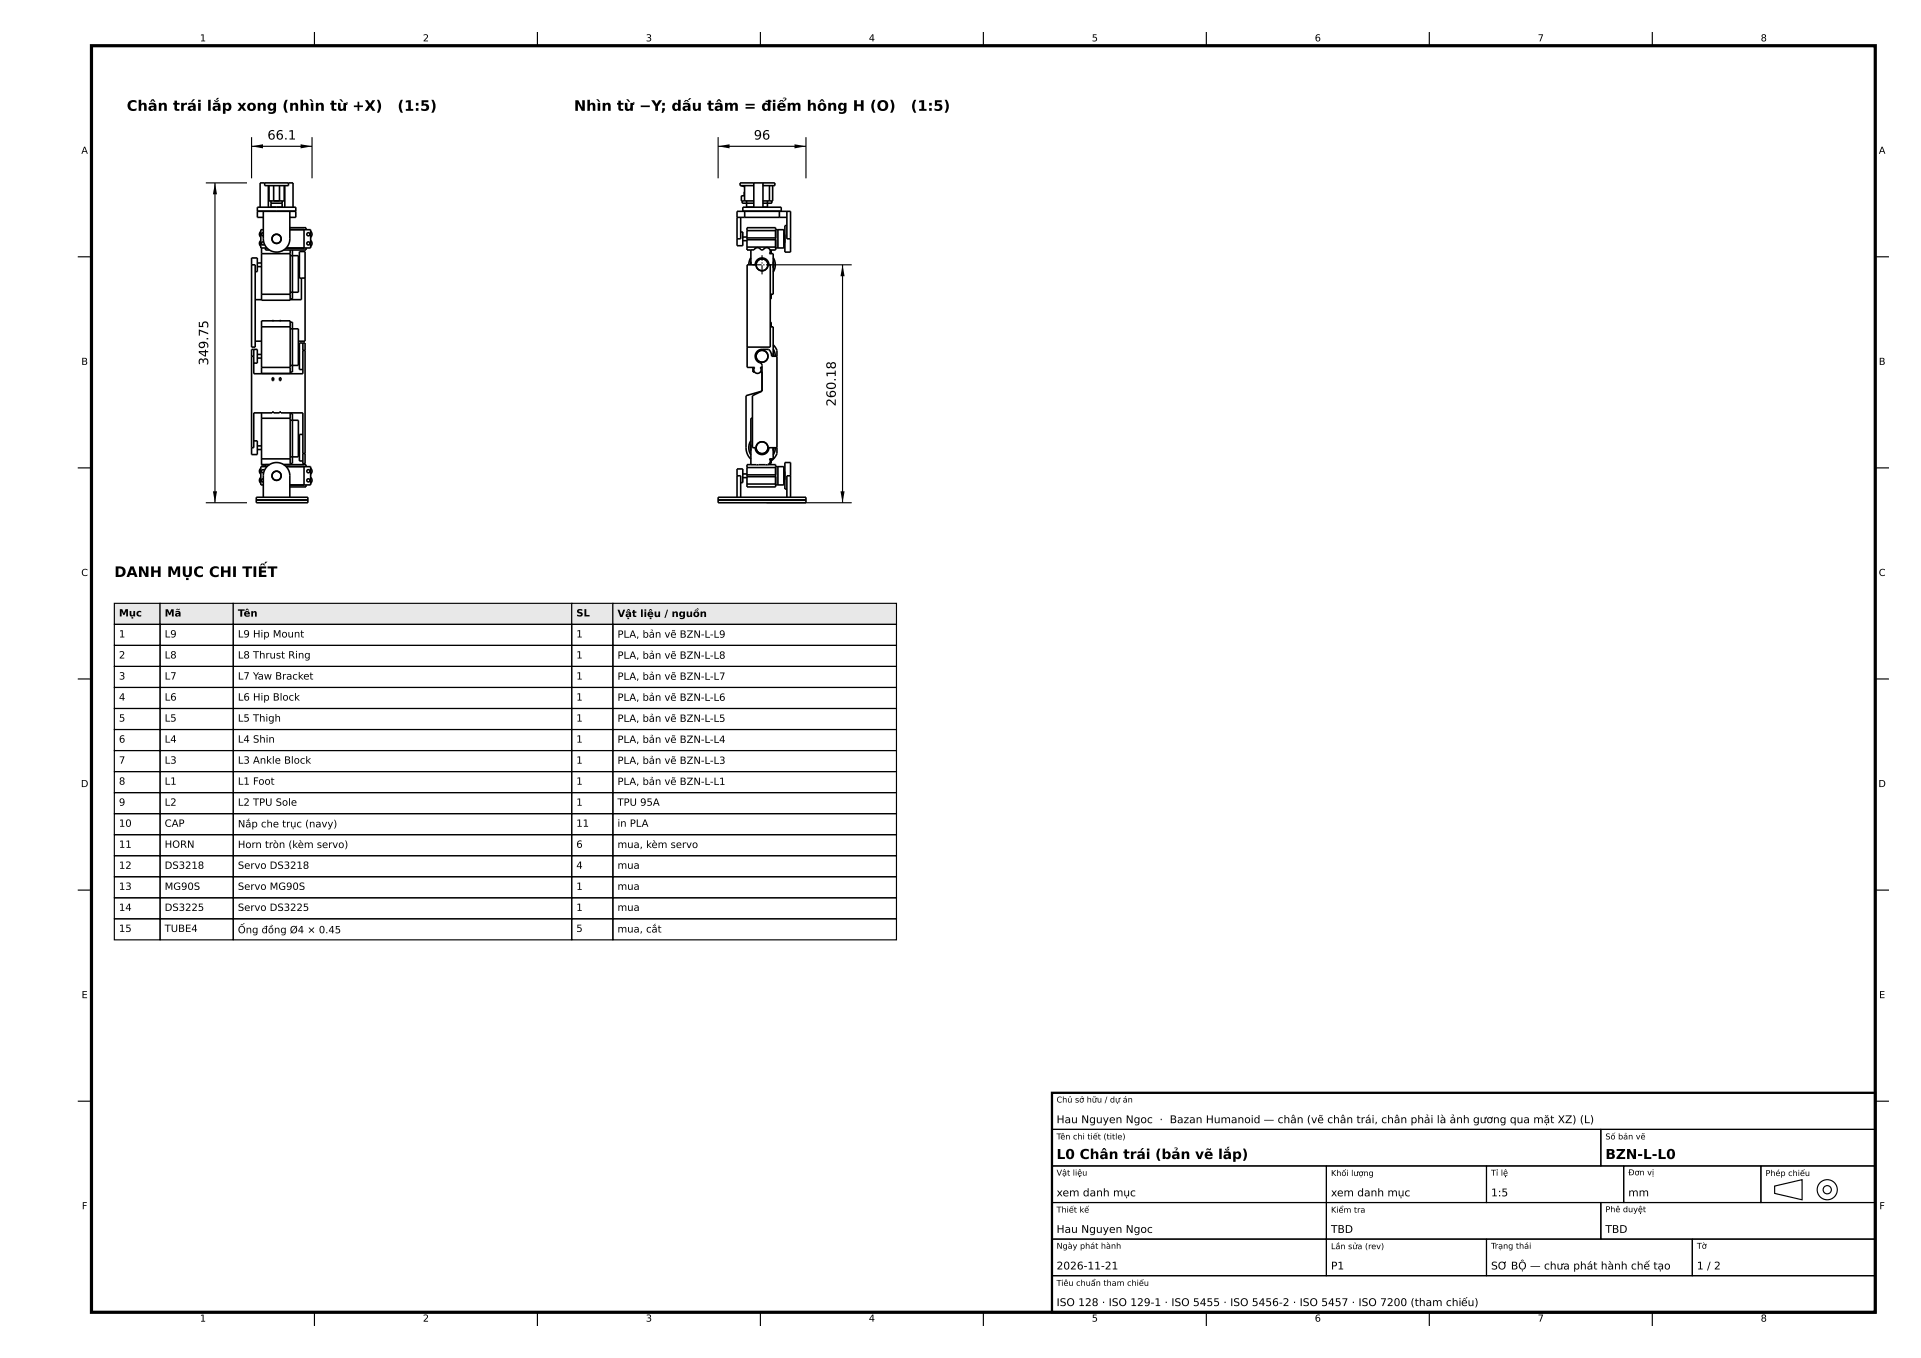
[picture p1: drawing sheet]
<svg xmlns="http://www.w3.org/2000/svg" width="420mm" height="297mm" viewBox="0 0 420 297" stroke-linecap="round" stroke-linejoin="round" font-family="sans-serif">
<path d="M47 40l.4 2.5h-.8zM55 32l2.5-.4v.9zM65.7 31.6l2.5 .4-2.5 .5zM157 32l2.5-.4v.9zM173.7 31.6l2.5 .4-2.5 .5zM184.2 57.9l.5 2.5h-.9zM46.6 107.5h.8l-.4 2.5zM183.8 107.5h.9l-.5 2.5z" fill="#000"/>
<g fill="#e8e8e8" stroke="#000" stroke-width=".25">
<path d="M25 132h10v4.6h-10z"/>
<path d="M35 132h16v4.6h-16z"/>
<path d="M51 132h74v4.6h-74z"/>
<path d="M125 132h9v4.6h-9z"/>
<path d="M134 132h62v4.6h-62z"/>
</g>
<g fill="none" stroke="#000" stroke-width=".25">
<path d="M68.8 7v3M117.5 7v3M166.3 7v3M215 7v3M263.8 7v3M312.5 7v3M361.2 7v3M45 40h9M47 40v70M55 30v9M55 32h13.2M68.2 30v9"/>
<path d="M157 32h19.2M157 30v9M176.2 30v9M17 56.2h3M167.6 57.9h18.6M184.2 57.9v52.1M410 56.2h3M17 102.3h3M45 110h9M167.6 110h18.6M410 102.3h3M25 136.6h10v4.6h-10z"/>
<path d="M35 136.6h16v4.6h-16zM51 136.6h74v4.6h-74zM125 136.6h9v4.6h-9zM134 136.6h62v4.6h-62zM17 148.5h3M25 141.2h10v4.6h-10zM25 145.8h10v4.6h-10zM25 150.4h10v4.6h-10zM25 155h10v4.6h-10zM25 159.6h10v4.6h-10zM35 141.2h16v4.6h-16zM35 145.8h16v4.6h-16z"/>
<path d="M35 150.4h16v4.6h-16zM35 155h16v4.6h-16zM35 159.6h16v4.6h-16zM51 141.2h74v4.6h-74zM51 145.8h74v4.6h-74zM51 150.4h74v4.6h-74zM51 155h74v4.6h-74zM51 159.6h74v4.6h-74zM125 141.2h9v4.6h-9zM125 145.8h9v4.6h-9zM125 150.4h9v4.6h-9zM125 155h9v4.6h-9z"/>
<path d="M125 159.6h9v4.6h-9zM134 141.2h62v4.6h-62zM134 145.8h62v4.6h-62zM134 150.4h62v4.6h-62zM134 155h62v4.6h-62zM134 159.6h62v4.6h-62zM410 148.5h3M25 164.2h10v4.6h-10zM25 168.8h10v4.6h-10zM25 173.4h10v4.6h-10zM25 178h10v4.6h-10zM35 164.2h16v4.6h-16z"/>
<path d="M35 168.8h16v4.6h-16zM35 173.4h16v4.6h-16zM35 178h16v4.6h-16zM51 164.2h74v4.6h-74zM51 168.8h74v4.6h-74zM51 173.4h74v4.6h-74zM51 178h74v4.6h-74zM125 164.2h9v4.6h-9zM125 168.8h9v4.6h-9zM125 173.4h9v4.6h-9zM125 178h9v4.6h-9zM134 164.2h62v4.6h-62z"/>
<path d="M134 168.8h62v4.6h-62zM134 173.4h62v4.6h-62zM134 178h62v4.6h-62zM17 194.7h3M25 182.6h10v4.6h-10zM25 187.2h10v4.6h-10zM25 191.8h10v4.6h-10zM25 196.4h10v4.6h-10zM35 182.6h16v4.6h-16zM35 187.2h16v4.6h-16zM35 191.8h16v4.6h-16zM35 196.4h16v4.6h-16z"/>
<path d="M51 182.6h74v4.6h-74zM51 187.2h74v4.6h-74zM51 191.8h74v4.6h-74zM51 196.4h74v4.6h-74zM125 182.6h9v4.6h-9zM125 187.2h9v4.6h-9zM125 191.8h9v4.6h-9zM125 196.4h9v4.6h-9zM134 182.6h62v4.6h-62zM134 187.2h62v4.6h-62zM134 191.8h62v4.6h-62zM134 196.4h62v4.6h-62z"/>
<path d="M410 194.7h3M25 201h10v4.6h-10zM35 201h16v4.6h-16zM51 201h74v4.6h-74zM125 201h9v4.6h-9zM134 201h62v4.6h-62zM230 239h180v8h-180zM17 240.8h3M230 247h120v8h-120zM230 255h60v8h-60zM290 255h35v8h-35zM325 255h30v8h-30z"/>
<path d="M350 247h60v8h-60zM355 255h30v8h-30zM385 255h25v8h-25zM388 259.4l6-1.4v4.4l-6-1.4zM410 240.8h3M230 263h60v8h-60zM230 271h60v8h-60zM230 279h180v8h-180zM290 263h60v8h-60zM290 271h35v8h-35zM325 271h45v8h-45zM350 263h60v8h-60z"/>
<path d="M370 271h40v8h-40zM68.8 287v3M117.5 287v3M166.3 287v3M215 287v3M263.8 287v3M312.5 287v3M361.2 287v3"/>
<circle cx="399.5" cy="260.2" r="2.2"/>
<circle cx="399.5" cy="260.2" r=".9"/>
</g>
<path d="M20 10h390v277h-390z" fill="none" stroke="#000" stroke-width=".7" stroke-linecap="butt"/>
<path d="M230 239h180v48h-180z" fill="none" stroke="#000" stroke-width=".5"/>
<g fill="none" stroke="#000" stroke-width=".35">
<path d="M57.9 40v.6h5.2v-.6M164.8 40v5.3h-1.6v-1.4M166.8 40v5.3h1v-1.4M55 57.9v-1.5h1.3v3h-.5M55 57.9h.8v18h-.8zM56.3 58.3h.9M56.3 57.5h.9M56.3 46.2h8.4M56.3 46.2h1.3M56.9 45.3v-5.3h7.2v5.3M57 52.6a.8 .8 0 0 0 0 1.3M57 50.6a.8 .8 0 0 0 0 1.3"/>
<path d="M57.2 54.2v1.3M57.2 55.5v8.9M57.2 55.5h6.2M57.6 47.5h-1.3v-2.2h8.4v2.2h-1.3M57.6 46.2v6a2.9 2.9 0 0 0 2.9 2.9 2.9 2.9 0 0 0 2.9-2.9v-6M57.6 50.9a.34 .34 0 0 0-.4 .3 .34 .34 0 0 0 .4 .4M57.6 46.2h5.8M57.6 50.2h-.6v4h1.4M57.7 52.9a.34 .34 0 0 0-.5 .2 .34 .34 0 0 0 .2 .4 .34 .34 0 0 0 .4-.1M58 54.2v.5h.9M58.7 40.6v4.7M58.8 40.6v3.3h3.3v-3.3"/>
<path d="M59.3 43.9v1.4h2.4v-1.4M59.3 44.4h2.4M59.3 45.3h.1M59.8 46.2h.1M59.8 40.6v3.3h1.3v-3.3M61.2 46.2h.1M61.6 45.3h.1M62.3 40.6v4.7M63.4 46.2h1.3M63.4 49.8h3.5v.4M63.4 50.2h3.1M63.4 50.2h4.5v4h-5.3"/>
<path d="M63.4 54.7v10.7M63.4 55.9h1.8v8h-1.8M63.9 54.7v10.7h-.5M65.2 56.6v2.6M65.3 58.5h.1M65.3 57.3h.1M65.5 55h1.2v5.8h-1.2zM65.5 57v1.8M66.5 50.2v4M66.5 54.2l-4 .1M66.9 54.2v.5h-4.9M67.9 50.6a.8 .8 0 0 1 0 1.3"/>
<path d="M67.9 52.6a.8 .8 0 0 1 0 1.3M161.1 47.5h1.7M161.9 50.7h.5v3h-1.3v-1.5M161.9 47.5v4.7h-.8M162.1 40.6l.6 .1 .1 .3M162.3 43.9h2.5M162.3 43.9v.5h2.5M162.4 52.6h.9M162.4 51.8h.9M162.4 45.3h8.4v.9h-8.4zM162.8 42l-.1 .8h-.6v1.1h.2M162.8 40.6v3.3"/>
<path d="M162.8 46.2h7.6M162.8 47.5h7.6M162.8 46.2h-1.7v6M162.8 46.2v1.3M163.3 52.4h6.3v1.6h-6.3M163.3 52.4v1.6M163.3 50.4h6.3v1.6h-6.3M163.3 50.4v1.6M163.3 54v.7h1.6a.8 .8 0 0 1 .7-.5 .8 .8 0 0 1 .7 .5h.6a.8 .8 0 0 1 1.1-.4 .8 .8 0 0 1 .2 1.2h.8v8.9h-.6M163.3 50.4v-.6h6.3v4.9h-1.2M163.3 52v.4M164.2 56.3l-.4 .9-.1 .7"/>
<path d="M164.2 57.2l-.1 .7 .1-.5M164.2 54.7v3.2M164.8 40.6h-3v-.6h7.6v.6h-2.6M165.9 46.2h.1M166.8 43.9h2M167.3 46.2h.1M168.2 40.6v3.3M168.6 54.7v.8M168.8 43.9v.5h-2M168.9 40.6v3.3h-.1M169 56.3a2.9 2.9 0 0 1 0 3.2M169 57.2v1.4"/>
<path d="M169 57.4v1.1M169.6 50.2h1.8v4h-1.8M170.1 50.2v4M170.4 46.2h2.4v6M170.4 47.5h1.6M170.4 46.2v1.3M171.4 50.9v2.6M171.5 52.8h.1M171.5 51.6h.1M171.6 51.3v1.8M171.6 53.1h.1M171.6 51.3h.1"/>
<path d="M172 49.3h-.4v5.8h1.2v-2.9M172 46.2v6h.8M55 77.9v-1.5h1.3v3h-.8M55 77.9v20M55 77.9h.5M55.5 76.4v1.5M55.8 65.5h1.4M55.8 74.6h1.4M56.3 77.5h.9M56.3 78.3h.9M57.2 64.4v1.3h6.2v-.3M57.2 71.5v8.9"/>
<path d="M57.2 64.4h6.2M57.2 71.5h6.2M59.5 70.2h.3M61.1 70.2h.3M63.4 70.5v-.3h-6.2v1.3M63.4 70.5v10.9M63.4 70.5h.5v10.9h-.5M63.4 71.9h1.8v8h-1.8M65.2 76.6v2.6M65.3 77.3h.1M65.3 78.5h.1M65.5 77v1.8"/>
<path d="M65.9 60.8v4.7h-2.5M66.2 75v1.6M66.2 76.6v5.1h-10.7v-3.8M66.2 76.6h.5M66.7 76.6v-1.6h-1.2v5.8h.7M66.7 60.8v13.8h-1.5M66.7 76.6v22.6M163.3 75.9h5.1v-18h-.3a1.5 1.5 0 0 0-1.5-1.5 1.5 1.5 0 0 0-1.5 1.5h-1.8v22.5h1.7a.8 .8 0 0 0 .1 1 .8 .8 0 0 0 1.1 0 .8 .8 0 0 0 0-1h.4M166 79.3l.4 .2 .2 .4v5.6M166 79.3h.1M168.4 71.5h.6v6.4M168.4 70.5h.2v1"/>
<path d="M168.6 64.4v1h-.2M169 76.3l.4 .7 .1 .9M169 75.4l.9 1.2v22.6l-.5 .8-.8 .8M169 77.2l.2 .7M169 77.4l.1 .5M169.9 77.9h-1.2l-.1-.7-.5-.8h-1.5a1.5 1.5 0 0 0-1.5 1.2 1.5 1.5 0 0 0 .9 1.7M55 97.9h.5v-7.6h4v-.2h.3v.2h1.3v-.2h.3v.2h4.8v8.9M55.5 96.4h.8v3h-1.3v-1.5M56.3 97.5h.9M56.3 98.3h.9M57.2 80.4v1.3h6.2v-.3M57.2 90.3v1.2"/>
<path d="M57.2 91.5v8.9M57.2 80.4h6.2M57.2 91.5h6.2M59.5 82.6h.3v.6h-.3zM59.5 90.2h.3M61.1 82.6h.3v.6h-.3zM61.1 90.2h.3M63.4 90.3v.2M63.4 90.5v10.9M63.4 91.9h1.8v8h-1.8M63.4 90.5h.5v10.9h-.5M65.2 96.6v2.6"/>
<path d="M65.3 97.3h.1M65.3 98.5h.1M65.5 97v1.8M66.2 99.2v2.2h.5v-2.2M66.2 95h-.7v5.8h.7M66.2 99.2h.5M164.2 96.3a2.9 2.9 0 0 0 0 3.2M164.2 97.2v1.4M164.2 97.4v1.1M164.5 91.5h-.3v10.1M164.6 80.4v1h.4M166.2 81.4h.4"/>
<path d="M166.6 85.5l-3.5 1v11.4a3.5 3.5 0 0 0 1.1 2.5M166.6 85.5l-2.1 1v11.4h.6a1.5 1.5 0 0 0 1.5 1.5 1.5 1.5 0 0 0 1.5-1.5h1.8M169 97.9v2.5h-.8a.8 .8 0 0 1-.3 1.2M169.1 97.9l-.1 .6M169.2 97.9l-.2 .7M169.5 97.9l-.1 .9-.4 .7M56 109.4h11.3M56 108.8h11.3v1.2h-11.3zM57 104.4a.8 .8 0 0 0 0 1.3M57 102.4a.8 .8 0 0 0 0 1.3M57.2 101.6l.8 .1M57.2 100.4v1.2"/>
<path d="M57.2 101.6h.1M57.2 100.4h6.2M57.6 108.8v-4.7a2.9 2.9 0 0 1 2.9-2.9 2.9 2.9 0 0 1 2.9 2.9v4.7M57.6 104.7a.34 .34 0 0 0-.4 .4 .34 .34 0 0 0 .4 .3M57.8 102.9a.34 .34 0 0 0-.4-.1 .34 .34 0 0 0-.2 .4 .34 .34 0 0 0 .5 .2M58 101.6v.5M58.4 102.1h-1.4v4h.6M58.9 101.6h-1.7M62 101.6h4.9v.5M62.5 102l4 .1M62.6 102.1h5.3v4h-4.5M63.4 101.4v.2"/>
<path d="M63.4 101.6h.1M66.5 102.1v4M66.5 106.1h-3.1M66.9 106.1v.4h-3.5M67.9 102.4a.8 .8 0 0 1 0 1.3M67.9 104.4a.8 .8 0 0 1 0 1.3M157 109.4h19.2M157 108.8h19.2v1.2h-19.2zM161.1 104.1v-1.5h1.3v3h-.5M161.1 104.1v4.7M161.1 104.1h.8v4.7M162.4 104.5h.9"/>
<path d="M162.4 103.7h.9M163.3 102.3v-.7h6.3v4.9h-6.3v-.6M163.3 104.3v1.6M163.3 102.3v1.6M163.3 104.3h6.3v1.6h-6.3M163.3 102.3h6.3v1.6h-6.3M163.3 103.9v.4M167.9 101.6h.1M168.6 100.4v1h-.4M169.6 102.1h1.8v4h-1.8M170.1 102.1v4M171.4 102.8v2.6"/>
<path d="M171.5 104.6h.1M171.5 103.5h.1M171.6 103.2v1.8M171.6 105h.1M171.6 103.2h.1M172.8 104.1v-2.9h-1.2v5.8h.4M172.8 104.1h-.8v4.7M172.8 104.1v4.7"/>
<circle cx="60.5" cy="52.2" r=".99"/>
<circle cx="60.5" cy="52.2" r="1.01"/>
<circle cx="67.4" cy="51.2" r=".34"/>
<circle cx="67.4" cy="53.2" r=".34"/>
<circle cx="166.6" cy="57.9" r="1.29"/>
<circle cx="166.6" cy="57.9" r="1.3"/>
<circle cx="166.6" cy="77.9" r="1.3"/>
<circle cx="166.6" cy="77.9" r="1.29"/>
<circle cx="166.6" cy="97.9" r="1.3"/>
<circle cx="166.6" cy="97.9" r="1.29"/>
<circle cx="60.5" cy="104.1" r=".99"/>
<circle cx="60.5" cy="104.1" r="1.01"/>
<circle cx="67.4" cy="103.1" r=".34"/>
<circle cx="67.4" cy="105.1" r=".34"/>
</g>
<path d="M164.5 57.9h4.2M166.6 60v-4.2" fill="none" stroke="#000" stroke-width=".25" stroke-dasharray="2 .4 .3 .4" stroke-linecap="butt"/>
<g font-size="3.2">
<text x="27.7" y="24.2">Chân trái lắp xong (nhìn từ +X)</text>
<text x="86.9" y="24.2">(1:5)</text>
<text x="125.5" y="24.2">Nhìn từ −Y; dấu tâm = điểm hông H (O)</text>
<text x="199.1" y="24.2">(1:5)</text>
<text x="25" y="126.2">DANH MỤC CHI TIẾT</text>
</g>
<g font-size="3">
<text x="231" y="253.5">L0 Chân trái (bản vẽ lắp)</text>
<text x="351" y="253.5">BZN-L-L0</text>
</g>
<g font-size="2.8">
<text x="58.5" y="30.5">66.1</text>
<text x="164.8" y="30.5">96</text>
<text x="45.5" y="79.9" transform="rotate(-90 45.5 79.9)">349.75</text>
<text x="182.7" y="88.9" transform="rotate(-90 182.7 88.9)">260.18</text>
</g>
<g font-size="2.3">
<text x="231" y="245.6">Hau Nguyen Ngoc · Bazan Humanoid — chân (vẽ chân trái, chân phải là ảnh gương qua mặt XZ) (L)</text>
<text x="231" y="261.6">xem danh mục</text>
<text x="291" y="261.6">xem danh mục</text>
<text x="326" y="261.6">1:5</text>
<text x="356" y="261.6">mm</text>
<text x="231" y="269.6">Hau Nguyen Ngoc</text>
<text x="291" y="269.6">TBD</text>
<text x="351" y="269.6">TBD</text>
<text x="231" y="277.6">2026-11-21</text>
<text x="291" y="277.6">P1</text>
<text x="326" y="277.6">SƠ BỘ — chưa phát hành chế tạo</text>
<text x="371" y="277.6">1 / 2</text>
<text x="231" y="285.6">ISO 128 · ISO 129-1 · ISO 5455 · ISO 5456-2 · ISO 5457 · ISO 7200 (tham chiếu)</text>
</g>
<g font-size="2.2">
<text x="26" y="134.8">Mục</text>
<text x="36" y="134.8">Mã</text>
<text x="52" y="134.9">Tên</text>
<text x="126" y="134.8">SL</text>
<text x="135" y="134.9">Vật liệu / nguồn</text>
<text x="26" y="139.4">1</text>
<text x="36" y="139.4">L9</text>
<text x="52" y="139.4">L9 Hip Mount</text>
<text x="126" y="139.4">1</text>
<text x="135" y="139.5">PLA, bản vẽ BZN-L-L9</text>
<text x="26" y="144">2</text>
<text x="26" y="148.6">3</text>
<text x="36" y="144">L8</text>
<text x="36" y="148.6">L7</text>
<text x="52" y="144">L8 Thrust Ring</text>
<text x="52" y="148.6">L7 Yaw Bracket</text>
<text x="126" y="144">1</text>
<text x="126" y="148.6">1</text>
<text x="135" y="144.1">PLA, bản vẽ BZN-L-L8</text>
<text x="135" y="148.7">PLA, bản vẽ BZN-L-L7</text>
<text x="26" y="153.2">4</text>
<text x="36" y="153.2">L6</text>
<text x="52" y="153.2">L6 Hip Block</text>
<text x="126" y="153.2">1</text>
<text x="135" y="153.3">PLA, bản vẽ BZN-L-L6</text>
<text x="26" y="157.8">5</text>
<text x="36" y="157.8">L5</text>
<text x="52" y="157.8">L5 Thigh</text>
<text x="126" y="157.8">1</text>
<text x="135" y="157.9">PLA, bản vẽ BZN-L-L5</text>
<text x="26" y="162.4">6</text>
<text x="26" y="167">7</text>
<text x="36" y="162.4">L4</text>
<text x="36" y="167">L3</text>
<text x="52" y="162.4">L4 Shin</text>
<text x="52" y="167">L3 Ankle Block</text>
<text x="126" y="162.4">1</text>
<text x="126" y="167">1</text>
<text x="135" y="162.5">PLA, bản vẽ BZN-L-L4</text>
<text x="135" y="167.1">PLA, bản vẽ BZN-L-L3</text>
<text x="26" y="171.6">8</text>
<text x="36" y="171.6">L1</text>
<text x="52" y="171.6">L1 Foot</text>
<text x="126" y="171.6">1</text>
<text x="135" y="171.7">PLA, bản vẽ BZN-L-L1</text>
<text x="26" y="176.2">9</text>
<text x="36" y="176.2">L2</text>
<text x="52" y="176.2">L2 TPU Sole</text>
<text x="126" y="176.2">1</text>
<text x="135" y="176.2">TPU 95A</text>
<text x="26" y="180.8">10</text>
<text x="26" y="185.4">11</text>
<text x="36" y="180.8">CAP</text>
<text x="36" y="185.4">HORN</text>
<text x="52" y="180.9">Nắp che trục (navy)</text>
<text x="52" y="185.5">Horn tròn (kèm servo)</text>
<text x="126" y="180.8">11</text>
<text x="126" y="185.4">6</text>
<text x="135" y="180.8">in PLA</text>
<text x="135" y="185.5">mua, kèm servo</text>
<text x="26" y="190">12</text>
<text x="36" y="190">DS3218</text>
<text x="52" y="190">Servo DS3218</text>
<text x="126" y="190">4</text>
<text x="135" y="190">mua</text>
<text x="26" y="194.6">13</text>
<text x="36" y="194.6">MG90S</text>
<text x="52" y="194.6">Servo MG90S</text>
<text x="126" y="194.6">1</text>
<text x="135" y="194.6">mua</text>
<text x="26" y="199.2">14</text>
<text x="26" y="203.8">15</text>
<text x="36" y="199.2">DS3225</text>
<text x="36" y="203.8">TUBE4</text>
<text x="52" y="199.2">Servo DS3225</text>
<text x="126" y="199.2">1</text>
<text x="126" y="203.8">5</text>
<text x="135" y="199.2">mua</text>
<text x="135" y="203.9">mua, cắt</text>
<text x="52" y="204.1">Ống đồng Ø4 × 0.45</text>
</g>
<g font-size="2.1">
<text x="43.7" y="9">1</text>
<text x="92.5" y="9">2</text>
<text x="141.2" y="9">3</text>
<text x="190" y="9">4</text>
<text x="238.7" y="9">5</text>
<text x="287.5" y="9">6</text>
<text x="336.2" y="9">7</text>
<text x="385" y="9">8</text>
<text x="17.8" y="33.6">A</text>
<text x="410.8" y="33.6">A</text>
<text x="17.8" y="79.8">B</text>
<text x="410.8" y="79.8">B</text>
<text x="17.8" y="126">C</text>
<text x="410.8" y="126">C</text>
<text x="17.7" y="172.1">D</text>
<text x="410.7" y="172.1">D</text>
<text x="17.8" y="218.3">E</text>
<text x="410.8" y="218.3">E</text>
<text x="17.9" y="264.5">F</text>
<text x="410.9" y="264.5">F</text>
<text x="43.7" y="289">1</text>
<text x="92.5" y="289">2</text>
<text x="141.2" y="289">3</text>
<text x="190" y="289">4</text>
<text x="238.7" y="289">5</text>
<text x="287.5" y="289">6</text>
<text x="336.2" y="289">7</text>
<text x="385" y="289">8</text>
</g>
<g font-size="1.8">
<text x="231" y="241.1">Chủ sở hữu / dự án</text>
<text x="231" y="249.2">Tên chi tiết (title)</text>
<text x="351" y="249.2">Số bản vẽ</text>
<text x="231" y="257.1">Vật liệu</text>
<text x="291" y="257.2">Khối lượng</text>
<text x="326" y="257.1">Tỉ lệ</text>
<text x="356" y="257">Đơn vị</text>
<text x="386" y="257.2">Phép chiếu</text>
<text x="231" y="265.2">Thiết kế</text>
<text x="291" y="265.2">Kiểm tra</text>
<text x="351" y="265.1">Phê duyệt</text>
<text x="231" y="273.1">Ngày phát hành</text>
<text x="291" y="273.2">Lần sửa (rev)</text>
<text x="326" y="273.1">Trạng thái</text>
<text x="371" y="273.1">Tờ</text>
<text x="231" y="281.2">Tiêu chuẩn tham chiếu</text>
</g>
</svg>
